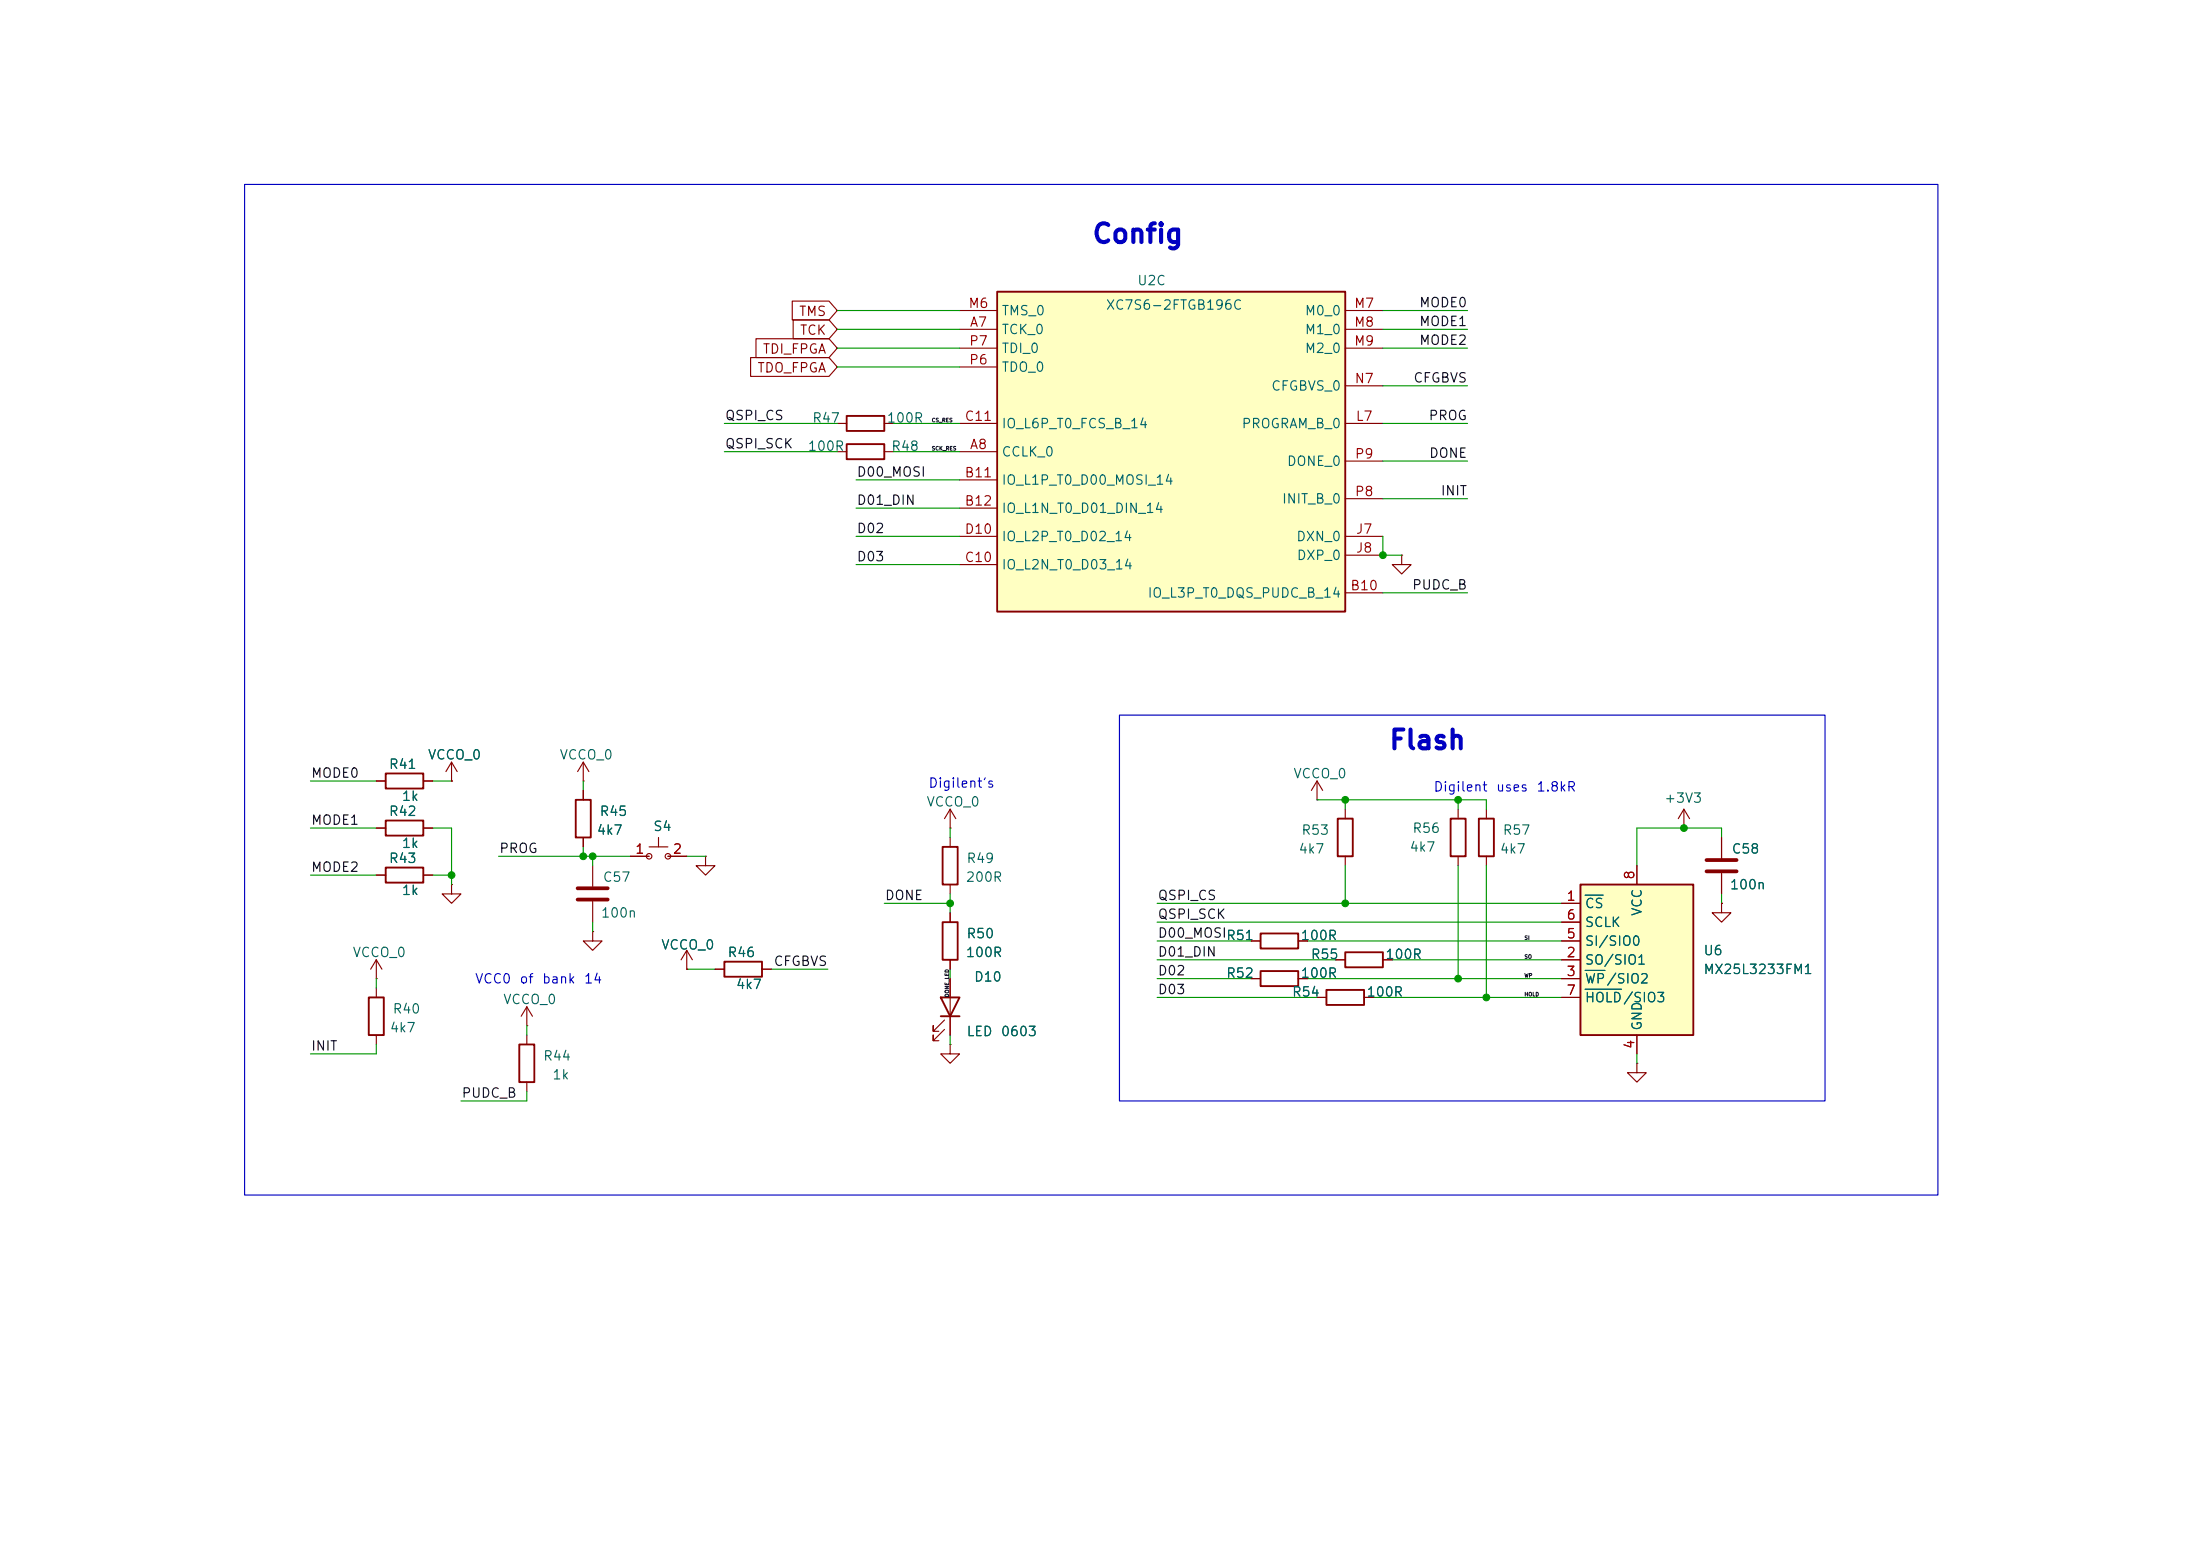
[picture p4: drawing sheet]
<svg xmlns="http://www.w3.org/2000/svg" width="297mm" height="210mm" viewBox="0 0 297 210" stroke-linecap="round" stroke-linejoin="round" font-family="sans-serif">
<g fill="none" stroke="#840000" stroke-width=".15">
<path d="M85.1 115.6h2.5M87.6 114.3h2.6M88.9 113v1.3M90.2 115.6h2.5M50.8 132.1h.1M50.8 129.5l.8 1.3M50.8 129.5l-.8 1.3M50.8 129.5v2.6"/>
<circle cx="87.6" cy="115.6" r=".37"/>
<circle cx="90.2" cy="115.6" r=".37"/>
</g>
<path d="M213.4 119.4h15.2v20.3h-15.2z" fill="#ffffc2"/>
<g fill="none" stroke="#840000" stroke-width=".25">
<path d="M52.1 117.1h5v2h-5zM52.1 110.7h5v2.1h-5zM52.1 104.4h5v2h-5zM77.7 108h2.1v5h-2.1zM180.6 110.5h2v5.1h-2zM195.8 110.5h2.1v5.1h-2.1zM199.6 110.5h2.1v5.1h-2.1zM213.4 119.4h15.2v20.3h-15.2zM49.8 134.6h2v5.1h-2zM97.8 129.8h5.1v2h-5.1zM170.2 126h5.1v2h-5.1zM170.2 131.1h5.1v2h-5.1z"/>
<path d="M179.1 133.6h5v2h-5zM181.6 128.5h5.1v2.1h-5.1zM70.1 141h2v5.1h-2z"/>
</g>
<g fill="none" stroke="#840000" stroke-width=".15">
<path d="M189.2 74.9v1.3h1.3l-1.3 1.3-1.2-1.3h1.2M189.2 74.9h.1M50.8 118.1h1.3M50.8 111.8h1.3M50.8 105.4h1.3M57.1 118.1h1.3M57.1 111.8h1.3M57.1 105.4h1.3M61 105.4h.1M61 119.4v1.3h1.2l-1.2 1.2-1.3-1.2h1.3M61 119.4h.1M61 102.9l.7 1.2"/>
<path d="M61 102.9l-.8 1.2M61 102.9v2.5M78.7 105.4h.1M78.7 102.9v2.5M78.7 106.7v1.3M78.7 113v1.3M78.7 102.9l.8 1.2M78.7 102.9l-.7 1.2M80 116.8v2.8M95.2 115.6v1.2h1.3l-1.3 1.3-1.2-1.3h1.2M95.2 115.6h.1M177.8 108h.1"/>
<path d="M177.8 105.4l.8 1.3M177.8 105.4l-.8 1.3M177.8 105.4v2.6M181.6 109.2v1.3M181.6 115.6v1.2M196.8 109.2v1.3M196.8 115.6v1.2M200.7 109.2v1.3M200.7 115.6v1.2M221 116.8v2.6M227.3 111.8h.1M227.3 109.2l.8 1.3"/>
<path d="M227.3 109.2l-.7 1.3M227.3 109.2v2.6M232.4 113v2.8M232.4 117.9v2.8M50.8 133.4v1.2M50.8 139.7v1.3M71.1 138.4h.1M71.1 135.9l.8 1.3M71.1 135.9l-.7 1.3M71.1 135.9v2.5M71.1 139.7v1.3M80 125.7v1.3h1.3l-1.3 1.3-1.3-1.3h1.3"/>
<path d="M80 125.7h.1M80 121.7v2.8M92.7 130.8h.1M92.7 128.3l.8 1.2M92.7 128.3l-.8 1.2M92.7 128.3v2.5M96.5 130.8h1.3M102.9 130.8h1.2M168.9 132.1h1.3M168.9 127h1.3M175.3 132.1h1.2M175.3 127h1.2"/>
<path d="M177.8 134.6h1.3M180.3 129.5h1.3M184.1 134.6h1.3M186.7 129.5h1.3M210.8 121.9h2.6M210.8 129.5h2.6M210.8 132.1h2.6M210.8 127h2.6M210.8 124.5h2.6M210.8 134.6h2.6M221 139.7v2.5M232.4 121.9v1.3h1.3l-1.3 1.3-1.3-1.3h1.3"/>
<path d="M232.4 121.9h.1M71.1 146.1v1.2M221 143.5v1.3h1.2l-1.2 1.3-1.3-1.3h1.3M221 143.5h.1"/>
</g>
<path d="M214 120.8h2.4M214 131h2.7M214 133.5h4.9" fill="none" stroke="#006464" stroke-width=".15"/>
<path d="M78 119.9h4M230.4 117.6h4M230.4 116.1h4M78 121.4h4" fill="none" stroke="#840000" stroke-width=".51"/>
<path d="M134.6 39.4h47v43.2h-47z" fill="#ffffc2"/>
<path d="M134.6 39.4h47v43.2h-47zM114.3 59.9h5.1v2.1h-5.1zM114.3 56.1h5.1v2.1h-5.1zM127.3 114.3h2v5.1h-2zM127 134.6h2.5l-1.2 2.6zM127 137.2h2.5M127.3 124.5h2v5h-2z" fill="none" stroke="#840000" stroke-width=".25"/>
<g fill="none" stroke="#840000" stroke-width=".15">
<path d="M101.3 48.3h10.6l1.1 1.2-1.1 1.3h-10.6zM102.1 45.7h9.8l1.1 1.3-1.1 1.3h-9.8zM107 40.6h4.9l1.1 1.3-1.1 1.3h-4.9zM107.1 43.2h4.8l1.1 1.3-1.1 1.2h-4.8zM113 57.2h1.3M119.4 57.2h1.2M129.5 44.5h5.1M129.5 57.2h5.1M129.5 41.9h5.1M129.5 47h5.1M129.5 49.5h5.1M181.6 44.5h5.1"/>
<path d="M181.6 57.2h5.1M181.6 41.9h5.1M181.6 47h5.1M181.6 52.1h5.1M113 61h1.3M119.4 61h1.2M129.5 61h5.1M129.5 64.8h5.1M129.5 68.6h5.1M129.5 76.2h5.1M129.5 72.4h5.1M181.6 72.4h5.1"/>
<path d="M181.6 74.9h5.1M181.6 67.3h5.1M181.6 62.2h5.1M181.6 80h5.1M50.8 118.1h1.3M50.8 111.8h1.3M50.8 105.4h1.3M57.1 118.1h1.3M57.1 111.8h1.3M57.1 105.4h1.3M61 105.4h.1M78.7 106.7v1.3"/>
<path d="M78.7 113v1.3M85.1 115.6h2.5M90.2 115.6h2.5M128.3 111.8h.1M128.3 109.2l.7 1.3M128.3 109.2l-.8 1.3M128.3 109.2v2.6M128.3 113v1.3M128.3 119.4v1.3M221 116.8v2.6M232.4 113v2.8M232.4 117.9v2.8"/>
<path d="M92.7 130.8h.1M96.5 130.8h1.3M102.9 130.8h1.2M127.5 138.9l-1.5 1.6v-.8v.8h.7M127.5 137.7l-1.5 1.5v-.8v.8h.7M128.3 123.2v1.3M128.3 129.5v1.3M128.3 132.1v7.6M168.9 132.1h1.3M168.9 127h1.3M175.3 132.1h1.2M175.3 127h1.2"/>
<path d="M177.8 134.6h1.3M180.3 129.5h1.3M184.1 134.6h1.3M186.7 129.5h1.3M210.8 121.9h2.6M210.8 129.5h2.6M210.8 132.1h2.6M210.8 127h2.6M210.8 124.5h2.6M210.8 134.6h2.6M221 139.7v2.5M232.4 121.9h.1"/>
<path d="M128.3 141v1.2h1.2l-1.2 1.3-1.3-1.3h1.3M128.3 141h.1"/>
</g>
<g fill="none" stroke="#009600" stroke-width=".15">
<path d="M97.8 57.2h15.2M113 41.9h16.5M113 44.5h16.5M113 47h16.5M113 49.5h16.5M120.6 57.2h8.9M186.7 57.2h11.4M186.7 41.9h11.4M186.7 44.5h11.4M186.7 47h11.4M186.7 52.1h11.4M97.8 61h15.2"/>
<path d="M115.6 64.8h13.9M115.6 68.6h13.9M115.6 76.2h13.9M115.6 72.4h13.9M120.6 61h8.9M186.7 72.4v2.5h2.5M186.7 67.3h11.4M186.7 62.2h11.4M186.7 80h11.4M41.9 118.1h8.9M41.9 105.4h8.9M41.9 111.8h8.9"/>
<path d="M58.4 118.1h2.6M58.4 105.4h2.6M58.4 111.8h2.6v7.6M67.3 115.6h17.8M78.7 105.4v1.3M78.7 114.3v1.3M80 115.6v1.2M92.7 115.6h2.5M128.3 111.8v1.2M177.8 108h22.9v1.2M181.6 108v1.2M181.6 116.8v5.1"/>
<path d="M196.8 108v1.2M196.8 116.8v15.3M200.7 116.8v17.8M232.4 113v-1.2h-11.4v5M50.8 132.1v1.3M71.1 138.4v1.3M80 124.5v1.2M92.7 130.8h3.8M104.1 130.8h7.7M119.4 121.9h8.9M128.3 120.7v2.5M128.3 130.8v1.3"/>
<path d="M128.3 139.7v1.3M156.2 129.5h24.1M156.2 121.9h54.6M156.2 127h12.7M156.2 132.1h12.7M156.2 134.6h21.6M156.2 124.5h54.6M176.5 127h34.3M176.5 132.1h34.3M185.4 134.6h25.4M188 129.5h22.8M232.4 120.7v1.2"/>
<path d="M50.8 141v1.2h-8.9M71.1 147.3v1.3h-8.9M221 142.2v1.3"/>
</g>
<path d="M33 24.9h228.6v136.4h-228.6zM151.1 96.5h95.3v52.1h-95.3z" fill="none" stroke="#0000c2" stroke-width=".15"/>
<path d="M214 120.8h2.4M214 131h2.7M214 133.5h4.9" fill="none" stroke="#006464" stroke-width=".15"/>
<g fill="#009600" stroke="#009600" stroke-width=".14">
<circle cx="196.8" cy="132.1" r=".46"/>
<circle cx="200.7" cy="134.6" r=".46"/>
<circle cx="196.8" cy="108" r=".46"/>
<circle cx="227.3" cy="111.8" r=".46"/>
<circle cx="186.7" cy="74.9" r=".46"/>
<circle cx="181.6" cy="108" r=".46"/>
<circle cx="181.6" cy="121.9" r=".46"/>
<circle cx="61" cy="118.1" r=".46"/>
<circle cx="78.7" cy="115.6" r=".46"/>
<circle cx="80" cy="115.6" r=".46"/>
<circle cx="128.3" cy="121.9" r=".46"/>
</g>
<g font-size="2.5" fill="#0000c2">
<text x="147.3" y="33.4">Config</text>
<text x="187.4" y="101.8">Flash</text>
</g>
<g font-size="1.3" fill="#a90000">
<text x="130.6" y="41.9">M6</text>
<text x="182.7" y="41.9">M7</text>
<text x="130.7" y="47">P7</text>
<text x="130.8" y="44.4">A7</text>
<text x="182.7" y="44.4">M8</text>
<text x="182.7" y="47">M9</text>
<text x="130.7" y="49.5">P6</text>
<text x="182.8" y="52">N7</text>
<text x="130.1" y="57.1">C11</text>
<text x="182.9" y="57.1">L7</text>
<text x="130.1" y="64.7">B11</text>
<text x="130.8" y="60.9">A8</text>
<text x="182.8" y="62.2">P9</text>
<text x="130.1" y="68.6">B12</text>
<text x="182.8" y="67.3">P8</text>
<text x="130.1" y="76.2">C10</text>
<text x="130.1" y="72.4">D10</text>
<text x="183" y="72.4">J7</text>
<text x="183" y="74.9">J8</text>
<text x="182.2" y="80">B10</text>
<text x="85.7" y="115.5">1</text>
<text x="90.7" y="115.5">2</text>
<text x="221" y="118.8" transform="rotate(-90 221 118.8)">8</text>
<text x="211.4" y="121.9">1</text>
<text x="211.4" y="124.4">6</text>
<text x="211.4" y="129.5">2</text>
<text x="211.4" y="127">5</text>
<text x="211.4" y="132.1">3</text>
<text x="211.4" y="134.6">7</text>
<text x="221" y="141.7" transform="rotate(-90 221 141.7)">4</text>
</g>
<g font-size="1.3" fill="#006464">
<text x="153.4" y="38.8">U2C</text>
<text x="135.1" y="45.4">TCK_0</text>
<text x="135.1" y="42.9">TMS_0</text>
<text x="135.1" y="48">TDI_0</text>
<text x="149.2" y="42.1">XC7S6-2FTGB196C</text>
<text x="176.1" y="42.9">M0_0</text>
<text x="176.1" y="45.4">M1_0</text>
<text x="176.1" y="48">M2_0</text>
<text x="135.1" y="50.5">TDO_0</text>
<text x="171.5" y="53">CFGBVS_0</text>
<text x="109.6" y="57.4">R47</text>
<text x="119.6" y="57.4">100R</text>
<text x="135.1" y="58.1">IO_L6P_T0_FCS_B_14</text>
<text x="167.5" y="58.1">PROGRAM_B_0</text>
<text x="109" y="61.2">100R</text>
<text x="120.2" y="61.2">R48</text>
<text x="135.1" y="61.9">CCLK_0</text>
<text x="135.1" y="65.7">IO_L1P_T0_D00_MOSI_14</text>
<text x="173.6" y="63.2">DONE_0</text>
<text x="135.1" y="69.6">IO_L1N_T0_D01_DIN_14</text>
<text x="173" y="68.3">INIT_B_0</text>
<text x="135.1" y="77.2">IO_L2N_T0_D03_14</text>
<text x="135.1" y="73.4">IO_L2P_T0_D02_14</text>
<text x="174.9" y="73.4">DXN_0</text>
<text x="175" y="75.9">DXP_0</text>
<text x="154.8" y="81">IO_L3P_T0_DQS_PUDC_B_14</text>
<text x="52.4" y="104.1">R41</text>
<text x="57.7" y="102.8">VCCO_0</text>
<text x="75.5" y="102.8">VCCO_0</text>
<text x="174.5" y="105.4">VCCO_0</text>
<text x="52.4" y="110.4">R42</text>
<text x="54.2" y="108.4">1k</text>
<text x="80.5" y="113">4k7</text>
<text x="80.9" y="110.4">R45</text>
<text x="88.1" y="112.5">S4</text>
<text x="125" y="109.2">VCCO_0</text>
<text x="175.6" y="113">R53</text>
<text x="190.6" y="112.7">R56</text>
<text x="202.8" y="113">R57</text>
<text x="224.6" y="108.7">+3V3</text>
<text x="52.4" y="116.8">R43</text>
<text x="54.2" y="114.8">1k</text>
<text x="81.3" y="119.3">C57</text>
<text x="130.3" y="119.3">200R</text>
<text x="130.4" y="116.8">R49</text>
<text x="175.2" y="115.5">4k7</text>
<text x="190.2" y="115.3">4k7</text>
<text x="202.4" y="115.5">4k7</text>
<text x="233.7" y="115.5">C58</text>
<text x="54.2" y="121.1">1k</text>
<text x="81" y="124.2">100n</text>
<text x="213.9" y="122.9">CS</text>
<text x="213.9" y="125.4">SCLK</text>
<text x="222" y="123.7" transform="rotate(-90 222 123.7)">VCC</text>
<text x="233.4" y="120.4">100n</text>
<text x="47.5" y="129.5">VCCO_0</text>
<text x="89.2" y="128.5">VCCO_0</text>
<text x="98.1" y="129.5">R46</text>
<text x="130.3" y="129.5">100R</text>
<text x="130.4" y="127">R50</text>
<text x="165.4" y="127.2">R51</text>
<text x="175.5" y="127.2">100R</text>
<text x="176.9" y="129.7">R55</text>
<text x="186.9" y="129.7">100R</text>
<text x="213.9" y="130.5">SO/SIO1</text>
<text x="213.9" y="128">SI/SIO0</text>
<text x="229.9" y="131.8">MX25L3233FM1</text>
<text x="229.9" y="129.2">U6</text>
<text x="52.9" y="137.1">R40</text>
<text x="67.8" y="135.8">VCCO_0</text>
<text x="99.3" y="133.8">4k7</text>
<text x="131.4" y="132.8">D10</text>
<text x="165.4" y="132.3">R52</text>
<text x="174.3" y="134.8">R54</text>
<text x="175.5" y="132.3">100R</text>
<text x="184.4" y="134.8">100R</text>
<text x="213.9" y="133.1">WP/SIO2</text>
<text x="213.9" y="135.6">HOLD/SIO3</text>
<text x="52.5" y="139.7">4k7</text>
<text x="73.2" y="143.5">R44</text>
<text x="130.4" y="140.2">LED</text>
<text x="135" y="140.2">0603</text>
<text x="222" y="139.2" transform="rotate(-90 222 139.2)">GND</text>
<text x="74.5" y="146">1k</text>
</g>
<g font-size="1.3" fill="#0f0f0f">
<text x="191.5" y="41.8">MODE0</text>
<text x="191.5" y="46.9">MODE2</text>
<text x="191.5" y="44.3">MODE1</text>
<text x="190.7" y="51.9">CFGBVS</text>
<text x="97.8" y="57">QSPI_CS</text>
<text x="192.8" y="57">PROG</text>
<text x="97.8" y="60.8">QSPI_SCK</text>
<text x="115.6" y="64.6">D00_MOSI</text>
<text x="192.8" y="62.1">DONE</text>
<text x="115.6" y="68.5">D01_DIN</text>
<text x="194.4" y="67.2">INIT</text>
<text x="115.6" y="72.3">D02</text>
<text x="115.6" y="76.1">D03</text>
<text x="190.5" y="79.9">PUDC_B</text>
<text x="41.9" y="105.3">MODE0</text>
<text x="41.9" y="111.6">MODE1</text>
<text x="41.9" y="118">MODE2</text>
<text x="67.3" y="115.4">PROG</text>
<text x="119.4" y="121.8">DONE</text>
<text x="156.2" y="124.3">QSPI_SCK</text>
<text x="156.2" y="121.8">QSPI_CS</text>
<text x="104.4" y="130.7">CFGBVS</text>
<text x="156.2" y="132">D02</text>
<text x="156.2" y="129.4">D01_DIN</text>
<text x="156.2" y="126.9">D00_MOSI</text>
<text x="156.2" y="134.5">D03</text>
<text x="41.9" y="142.1">INIT</text>
<text x="62.2" y="148.5">PUDC_B</text>
</g>
<g font-size="1.3" fill="#840000">
<text x="107.8" y="43">TMS</text>
<text x="107.9" y="45.5">TCK</text>
<text x="102.1" y="50.6">TDO_FPGA</text>
<text x="102.9" y="48.1">TDI_FPGA</text>
</g>
<g font-size="1.3" fill="#0000c2">
<text x="125.2" y="106.6">Digilent's</text>
<text x="193.4" y="107.1">Digilent</text>
<text x="201.9" y="107.1">uses</text>
<text x="207.3" y="107.1">1.8kR</text>
<text x="64" y="133.1">VCC0</text>
<text x="70" y="133.1">of</text>
<text x="73.1" y="133.1">bank</text>
<text x="78.7" y="133.1">14</text>
</g>
<g font-size=".5" fill="#0f0f0f">
<text x="125.7" y="57.1">CS_RES</text>
<text x="125.7" y="60.9">SCK_RES</text>
<text x="205.7" y="129.5">SO</text>
<text x="205.7" y="127">SI</text>
<text x="128.2" y="134.6" transform="rotate(-90 128.2 134.6)">DONE_LED</text>
<text x="205.7" y="132">WP</text>
<text x="205.7" y="134.6">HOLD</text>
</g>
</svg>
